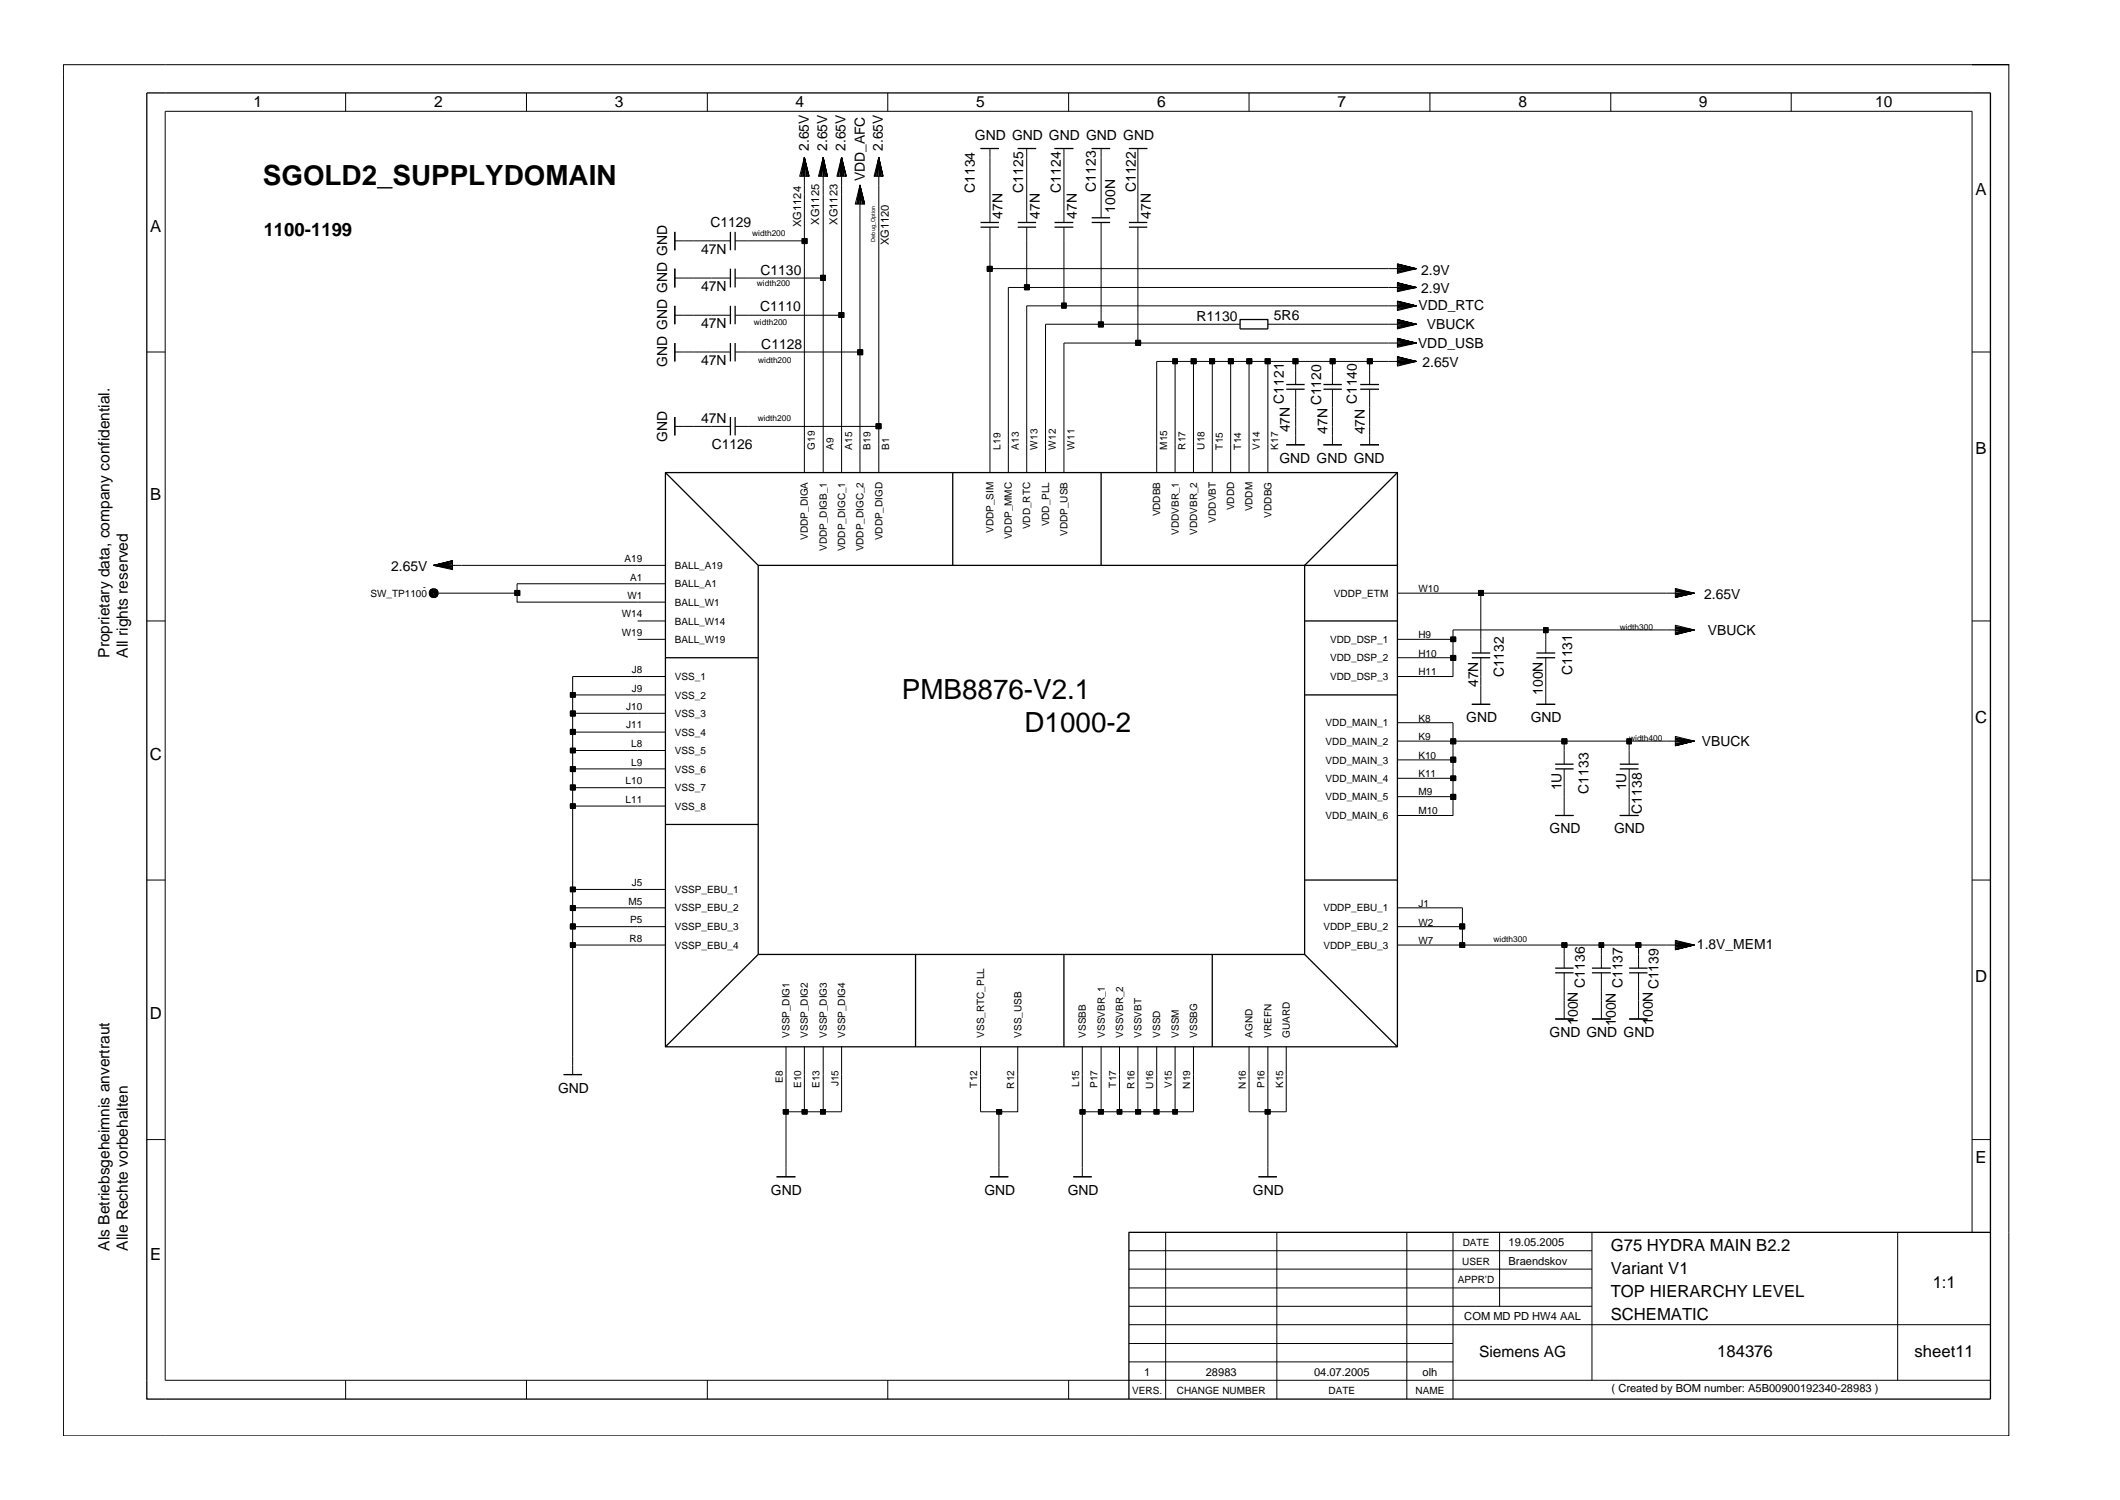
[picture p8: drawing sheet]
<svg xmlns="http://www.w3.org/2000/svg" width="420mm" height="297mm" viewBox="0 0 420 297" stroke-linecap="round" stroke-linejoin="round" font-family="sans-serif">
<g fill="none" stroke="#000" stroke-width=".2">
<path d="M68.4 18.4v3.6M104.3 18.4v3.6M140.1 18.4v3.6M175.8 18.4v3.6M211.6 18.4v3.6M247.3 18.4v3.6M283.2 18.4v3.6M319 18.4v3.6M354.7 18.4v3.6M390.5 12.8h7.3h-7.3M390.5 12.8h-377.9v271.5h385.2v-271.5M394.2 18.4v225.6"/>
<path d="M158.6 34.9l.7-3.7-.5 3.7M158.9 34.9l.4-3.7-.2 3.7M159.5 34.9l-.2-3.7v62.4M159.7 34.9l-.4-3.7 .6 3.7M160 34.9l-.7-3.7 .9 3.7h-1.8l.9-3.7 .9 3.7M162.2 34.9l.8-3.7-.6 3.7M162.6 34.9l.4-3.7-.2 3.7M163.2 34.9l-.2-3.7v62.4M163.4 34.9l-.4-3.7 .5 3.7M163.7 34.9l-.7-3.7 .9 3.7h-1.8l.9-3.7 .9 3.7M165.9 34.9l.8-3.7-.6 3.7M166.3 34.9l.4-3.7-.2 3.7"/>
<path d="M166.8 34.9l-.1-3.7v62.4M167 34.9l-.3-3.7 .5 3.7M167.4 34.9l-.7-3.7 .9 3.7h-1.9l1-3.7 .9 3.7M173.3 34.9l.7-3.7-.6 3.7M173.6 34.9l.4-3.7-.2 3.7M174.2 34.9l-.2-3.7v62.4M174.4 34.9l-.4-3.7 .5 3.7M174.7 34.9l-.7-3.7 .9 3.7h-1.8l.9-3.7 .9 3.7M194.2 29.4h3.6M196 29.4v14.7M201.5 29.4h3.7M203.3 29.4v14.7"/>
<path d="M208.8 29.4h3.7M210.7 29.4v14.7M216.2 29.4h3.6M218 29.4v13.7M223.5 29.4h3.7M225.3 29.4v14.7M133.6 55.1h11M133.6 45.9v3.7M133.6 53.2v3.7M133.6 47.7h11M145.6 55.1h17.4M145.6 47.7h13.7"/>
<path d="M169.6 40.4l.7-3.7-.5 3.7M170 40.4l.3-3.7-.2 3.7M170.5 40.4l-.2-3.7v56.9M170.7 40.4l-.4-3.7 .6 3.7M171.1 40.4l-.8-3.7 .9 3.7h-1.8l.9-3.7 .9 3.7M196 45v48.6M203.3 45v11.9M210.7 45v15.6M218 44.1v20.1M225.3 45v22.9M276.7 56l3.7 .9-3.7 .9v-1.8l3.7 .9-3.7-.7M276.7 56.3l3.7 .6-3.7-.4"/>
<path d="M276.7 56.7l3.7 .2h-80.7v36.7M276.7 57.1l3.7-.2-3.7 .4M276.7 57.4l3.7-.5-3.7 .7M276.7 52.3l3.7 .9-3.7 .9v-1.8l3.7 .9-3.7-.7M276.7 52.7l3.7 .5-3.7-.3M276.7 53l3.7 .2h-84.4M276.7 53.4l3.7-.2-3.7 .4M276.7 53.8l3.7-.6-3.7 .8M276.7 59.6l3.7 1-3.7 .9v-1.9l3.7 1-3.7-.8M276.7 60l3.7 .6-3.7-.4M29.1 69.7h3.6M133.6 69.7h11"/>
<path d="M133.6 60.6v3.6M133.6 67.9v3.7M133.6 62.4h11M145.6 69.7h24.7M145.6 62.4h21.1M232.7 71.6v22M236.3 71.6v22M240.1 71.6v22M243.7 71.6v22M245.6 64.2h-38.6v29.4M247.3 71.6v22M251.1 71.6v22"/>
<path d="M256.6 71.6v4.5M256.6 77.1v11M263.8 71.6v4.5M263.8 77.1v11M271.2 71.6v4.5M271.2 77.1v11M276.7 67l3.7 .9-3.7 .9v-1.8l3.7 .9-3.7-.7M276.7 67.3l3.7 .6-3.7-.4M276.7 67.7l3.7 .2h-69.7v25.7M276.7 68.1l3.7-.2-3.7 .4M276.7 68.4l3.7-.5-3.7 .7M276.7 60.4l3.7 .2h-77.1v33"/>
<path d="M276.7 60.7l3.7-.1-3.7 .3M276.7 61.1l3.7-.5-3.7 .7M276.7 63.3l3.7 .9-3.7 .9v-1.8l3.7 .9-3.7-.7M276.7 63.7l3.7 .5-3.7-.3M276.7 64l3.7 .2h-29.3M276.7 64.4l3.7-.2-3.7 .4M276.7 64.8l3.7-.6-3.7 .8M276.7 70.6l3.7 1-3.7 .9v-1.9l3.7 1-3.7-.8M276.7 71l3.7 .6-3.7-.4M276.7 71.4l3.7 .2h-51.3v22M276.7 71.7l3.7-.1-3.7 .3M276.7 72.1l3.7-.5-3.7 .7"/>
<path d="M390.5 69.7h3.7M133.6 82.6v3.6M133.6 84.4h11M145.6 84.4h28.4M254.7 88.1h3.6M262.1 88.1h3.6M269.4 88.1h3.7M85.9 117.5h16.5v1.7h29.4M89.6 111l-3.7 1 3.7 .8v-1.8l-3.7 1 3.7-.8M89.6 111.4l-3.7 .6 3.7-.5M89.6 111.7l-3.7 .3h45.9M89.6 112.1l-3.7-.1 3.7 .3"/>
<path d="M89.6 112.5l-3.7-.5 3.7 .6M131.8 115.6h-29.4v1.9M276.7 117.5h58.8l-3.7 .1M293.2 117.5v11.8M331.8 118.1l3.7-.6-3.7 .8v-1.8l3.7 1-3.7 .8M331.8 117.8l3.7-.3-3.7 .5M331.8 117l3.7 .5-3.7-.3M331.8 116.7l3.7 .8-3.7-.6M29.1 123h3.6M113.4 137.6h18.4M126.3 123h5.5M126.3 126.6h5.5"/>
<path d="M131.8 134h-18.4v78.8M276.7 130.2h11v3.8h-11M276.7 126.6h11v3.6M291.5 139.5h3.6M293.2 130.2v9.3M304.2 139.5h3.8M306.1 124.7v4.6M306.1 130.2v9.3M331.8 125.5l3.7-.8-3.7 1v-1.9l3.7 .9-3.7 1M331.8 125.2l3.7-.5-3.7 .6M331.8 124.9l3.7-.2h-47.8v1.9M331.8 124.4l3.7 .3-3.7-.1"/>
<path d="M331.8 124.1l3.7 .6-3.7-.5M390.5 123h3.7M113.4 159.6h18.4M113.4 156h18.4M113.4 148.6h18.4M113.4 152.3h18.4M113.4 141.3h18.4M113.4 145h18.4M276.7 146.8h58.8l-3.7 .1M276.7 143.1h11v14.7M276.7 154.1h11M276.7 150.5h11"/>
<path d="M276.7 157.8h11M287.7 157.8v3.7h-11M309.7 146.8v4.5M309.7 152.3v9.2M322.6 146.8v4.5M322.6 152.3v9.2M331.8 147.5l3.7-.7-3.7 .9v-1.9l3.7 1-3.7 .9M331.8 147.2l3.7-.4-3.7 .5M331.8 146.4l3.7 .4-3.7-.2M331.8 146.1l3.7 .7-3.7-.6M29.1 174.3h3.6M113.4 176.1h18.4"/>
<path d="M113.4 179.8h18.4M276.7 179.8h12.9v7.3M308 161.5h3.6M320.7 161.5h3.8M390.5 174.3h3.7M113.4 187.1h18.4M113.4 183.5h18.4M276.7 187.1h58.8l-3.7 .2M276.7 183.5h12.9M309.7 187.1v4.6M309.7 192.6v9.2M317.1 187.1v4.6"/>
<path d="M317.1 192.6v9.2M324.5 187.1v4.6M324.5 192.6v9.2M331.8 187.9l3.7-.8-3.7 1v-1.9l3.7 .9-3.7 1M331.8 187.5l3.7-.4-3.7 .6M331.8 186.8l3.7 .3-3.7-.1M331.8 186.4l3.7 .7-3.7-.5M111.6 212.8h3.7M155.6 207.3v25.7M159.3 207.3v12.9M163 207.3v12.9M166.7 207.3v12.9h-11.1"/>
<path d="M194.2 207.3v12.9h3.6M201.5 207.3v12.9h-3.7M214.3 207.3v25.7M218 207.3v12.9M221.7 207.3v12.9M225.3 207.3v12.9M229.1 207.3v12.9M232.7 207.3v12.9M236.3 207.3v12.9h-22M247.3 207.3v12.9h7.4v-12.9M251.1 207.3v25.7M308 201.8h3.6"/>
<path d="M315.2 201.8h3.8M322.6 201.8h3.6M29.1 225.7h3.6M153.8 233h3.7M196 233h3.7M197.8 220.2v12.8M212.5 233h3.7M249.2 233h3.6M390.5 225.7h3.7M223.5 258.7h91.7M223.5 255h91.7M223.5 251.3h91.7"/>
<path d="M223.5 247.7h91.7M230.8 244v33.1M252.8 244v33.1M278.6 244v33.1M287.7 244v33.1M297 244v14.7M315.2 244v29.3M375.8 244v29.3M390.5 244v-222h-357.8v251.3h361.5M68.4 273.3v3.8M104.3 273.3v3.8M140.1 273.3v3.8"/>
<path d="M175.8 273.3v3.8M211.6 273.3v3.8M223.5 269.7h64.2M223.5 266.1h64.2M223.5 262.3h170.7"/>
<circle cx="85.9" cy="117.5" r=".17"/>
</g>
<g fill="none" stroke="#000" stroke-width=".25">
<path d="M194.2 29.4h3.6M201.5 29.4h3.7M208.8 29.4h3.7M216.2 29.4h3.6M223.5 29.4h3.7M133.6 45.9v3.7M133.6 53.2v3.7M144.6 45.9v3.7M144.6 53.2v3.7M145.6 45.9v3.7M145.6 53.2v3.7M158.9 47.3h.9v.9h-.9z"/>
<path d="M162.5 54.6h.9v.9h-.9zM194.2 44.1h3.6M194.2 45h3.6M195.5 52.8h1v.9h-1zM201.5 44.1h3.7M201.5 45h3.7M202.9 56.4h.9v.9h-.9zM208.8 44.1h3.7M208.8 45h3.7M216.2 44.1h3.6M216.2 43.1h3.6M223.5 44.1h3.7"/>
<path d="M223.5 45h3.7M133.6 60.6v3.6M133.6 67.9v3.7M144.6 60.6v3.6M144.6 67.9v3.7M145.6 60.6v3.6M145.6 67.9v3.7M166.1 61.9h1v1h-1zM169.9 69.3h.9v.9h-.9zM210.3 60.1h.8v.9h-.8zM217.5 63.8h1v.9h-1zM224.9 67.4h.9v1h-.9z"/>
<path d="M232.3 71.1h.8v.9h-.8zM235.9 71.1h.9v.9h-.9zM239.6 71.1h.9v.9h-.9zM243.3 71.1h.9v.9h-.9zM245.6 63.3h5.5v1.8h-5.5zM246.9 71.1h.9v.9h-.9zM250.6 71.1h.9v.9h-.9zM254.7 77.1h3.6M254.7 76.1h3.6M256.1 71.1h.9v.9h-.9zM262.1 77.1h3.6M262.1 76.1h3.6"/>
<path d="M263.4 71.1h1v.9h-1zM269.4 77.1h3.7M269.4 76.1h3.7M270.8 71.1h.9v.9h-.9zM131.8 93.6h144.9v113.7h-144.9zM131.8 93.6l18.3 18.4M133.6 82.6v3.6M144.6 82.6v3.6M145.6 82.6v3.6M173.5 83.9h.9v1h-.9zM188.7 93.6v18.4M218 93.6v18.4"/>
<path d="M254.7 88.1h3.6M262.1 88.1h3.6M269.4 88.1h3.7M276.7 93.6l-18.4 18.4h18.4M85.2 116.9a1.01 1.01 0 0 1 1.5 .3v.5l-.1 .4-.5 .2h-.5l-.3-.2-.3-.4v-.5zM85.5 117.1a.54 .54 0 0 1 .9 .2 .6 .6 0 0 1-.7 .7l-.3-.4zM85.6 117.2a.36 .36 0 0 1 .6 .1v.3l-.2 .2h-.3l-.2-.2zM102 117h.9v.9h-.9zM150.1 112h108.2v77h-108.2M150.1 112v77M292.8 117h.9v.9h-.9zM113 137.2h.9v.8h-.9z"/>
<path d="M131.8 130.2h18.3M258.3 123h18.4M258.3 137.6h18.4M287.3 129.8h.9v1h-.9zM287.3 126.2h.9v.8h-.9zM291.5 130.2h3.6M291.5 129.3h3.6M291.5 139.5h3.6M304.2 130.2h3.8M304.2 129.3h3.8M304.2 139.5h3.8M305.7 124.3h.8v1h-.8z"/>
<path d="M113 159.2h.9v.8h-.9zM113 155.5h.9v.9h-.9zM113 151.8h.9v1h-.9zM113 148.2h.9v.8h-.9zM113 144.5h.9v.9h-.9zM113 140.8h.9v1h-.9zM287.3 157.3h.9v1h-.9zM287.3 153.7h.9v.8h-.9zM287.3 150h.9v.9h-.9zM287.3 146.3h.9v1h-.9zM308 152.3h3.6M308 151.3h3.6"/>
<path d="M309.3 146.3h.9v1h-.9zM320.7 152.3h3.8M320.7 151.3h3.8M322.2 146.3h.8v1h-.8zM113 179.4h.9v.9h-.9zM113 175.7h.9v.9h-.9zM131.8 163.3h18.3M258.3 174.3h18.4M308 161.5h3.6M320.7 161.5h3.8M113 186.7h.9v.9h-.9zM113 183h.9v.9h-.9z"/>
<path d="M150.1 189l-18.3 18.3M181.3 189v18.3M210.7 189v18.3M240.1 189v18.3M258.3 189l18.4 18.3M289.1 186.7h.9v.9h-.9zM289.1 183h.9v.9h-.9zM308 192.6h3.6M308 191.7h3.6M309.3 186.7h.9v.9h-.9zM315.2 192.6h3.8M315.2 191.7h3.8"/>
<path d="M316.7 186.7h.8v.9h-.8zM322.6 192.6h3.6M322.6 191.7h3.6M324 186.7h.9v.9h-.9zM111.6 212.8h3.7M155.1 219.7h1v.9h-1zM158.9 219.7h.9v.9h-.9zM162.5 219.7h.9v.9h-.9zM197.4 219.7h.9v.9h-.9zM213.9 219.7h.9v.9h-.9zM217.5 219.7h1v.9h-1zM221.3 219.7h.8v.9h-.8z"/>
<path d="M224.9 219.7h.9v.9h-.9zM228.5 219.7h1v.9h-1zM232.3 219.7h.8v.9h-.8zM250.6 219.7h.9v.9h-.9zM308 201.8h3.6M315.2 201.8h3.8M322.6 201.8h3.6M153.8 233h3.7M196 233h3.7M212.5 233h3.7M249.2 233h3.6M394.2 244v-225.6h-365.1v258.7h365.1v-33.1h-170.7v33.1"/>
<circle cx="85.8" cy="117.5" r=".69"/>
</g>
<g fill="#000">
<path d="M158.9 47.3h.9v.9h-.9z" fill-rule="evenodd"/>
<path d="M162.5 54.6h.9v.9h-.9z" fill-rule="evenodd"/>
<path d="M195.5 52.8h1v.9h-1z" fill-rule="evenodd"/>
<path d="M202.9 56.4h.9v.9h-.9z" fill-rule="evenodd"/>
<path d="M166.1 61.9h1v1h-1z" fill-rule="evenodd"/>
<path d="M169.9 69.3h.9v.9h-.9z" fill-rule="evenodd"/>
<path d="M210.3 60.1h.8v.9h-.8z" fill-rule="evenodd"/>
<path d="M217.5 63.8h1v.9h-1z" fill-rule="evenodd"/>
<path d="M224.9 67.4h.9v1h-.9z" fill-rule="evenodd"/>
<path d="M232.3 71.1h.8v.9h-.8z" fill-rule="evenodd"/>
<path d="M235.9 71.1h.9v.9h-.9z" fill-rule="evenodd"/>
<path d="M239.6 71.1h.9v.9h-.9z" fill-rule="evenodd"/>
<path d="M243.3 71.1h.9v.9h-.9z" fill-rule="evenodd"/>
<path d="M246.9 71.1h.9v.9h-.9z" fill-rule="evenodd"/>
<path d="M250.6 71.1h.9v.9h-.9z" fill-rule="evenodd"/>
<path d="M256.1 71.1h.9v.9h-.9z" fill-rule="evenodd"/>
<path d="M263.4 71.1h1v.9h-1z" fill-rule="evenodd"/>
<path d="M270.8 71.1h.9v.9h-.9z" fill-rule="evenodd"/>
<path d="M173.5 83.9h.9v1h-.9z" fill-rule="evenodd"/>
<path d="M102 117h.9v.9h-.9z" fill-rule="evenodd"/>
<path d="M292.8 117h.9v.9h-.9z" fill-rule="evenodd"/>
<path d="M113 137.2h.9v.8h-.9z" fill-rule="evenodd"/>
<path d="M287.3 129.8h.9v1h-.9z" fill-rule="evenodd"/>
<path d="M287.3 126.2h.9v.8h-.9z" fill-rule="evenodd"/>
<path d="M305.7 124.3h.8v1h-.8z" fill-rule="evenodd"/>
<path d="M113 155.5h.9v.9h-.9z" fill-rule="evenodd"/>
<path d="M113 151.8h.9v1h-.9z" fill-rule="evenodd"/>
<path d="M113 148.2h.9v.8h-.9z" fill-rule="evenodd"/>
<path d="M113 144.5h.9v.9h-.9z" fill-rule="evenodd"/>
<path d="M113 140.8h.9v1h-.9z" fill-rule="evenodd"/>
<path d="M287.3 157.3h.9v1h-.9z" fill-rule="evenodd"/>
<path d="M287.3 153.7h.9v.8h-.9z" fill-rule="evenodd"/>
<path d="M287.3 150h.9v.9h-.9z" fill-rule="evenodd"/>
<path d="M287.3 146.3h.9v1h-.9z" fill-rule="evenodd"/>
<path d="M309.3 146.3h.9v1h-.9z" fill-rule="evenodd"/>
<path d="M322.2 146.3h.8v1h-.8z" fill-rule="evenodd"/>
<path d="M113 175.7h.9v.9h-.9z" fill-rule="evenodd"/>
<path d="M113 159.2h.9v.8h-.9z" fill-rule="evenodd"/>
<path d="M113 186.7h.9v.9h-.9z" fill-rule="evenodd"/>
<path d="M113 183h.9v.9h-.9z" fill-rule="evenodd"/>
<path d="M113 179.4h.9v.9h-.9z" fill-rule="evenodd"/>
<path d="M289.1 186.7h.9v.9h-.9z" fill-rule="evenodd"/>
<path d="M289.1 183h.9v.9h-.9z" fill-rule="evenodd"/>
<path d="M309.3 186.7h.9v.9h-.9z" fill-rule="evenodd"/>
<path d="M316.7 186.7h.8v.9h-.8z" fill-rule="evenodd"/>
<path d="M324 186.7h.9v.9h-.9z" fill-rule="evenodd"/>
<path d="M155.1 219.7h1v.9h-1z" fill-rule="evenodd"/>
<path d="M158.9 219.7h.9v.9h-.9z" fill-rule="evenodd"/>
<path d="M162.5 219.7h.9v.9h-.9z" fill-rule="evenodd"/>
<path d="M197.4 219.7h.9v.9h-.9z" fill-rule="evenodd"/>
<path d="M213.9 219.7h.9v.9h-.9z" fill-rule="evenodd"/>
<path d="M217.5 219.7h1v.9h-1z" fill-rule="evenodd"/>
<path d="M221.3 219.7h.8v.9h-.8z" fill-rule="evenodd"/>
<path d="M224.9 219.7h.9v.9h-.9z" fill-rule="evenodd"/>
<path d="M228.5 219.7h1v.9h-1z" fill-rule="evenodd"/>
<path d="M232.3 219.7h.8v.9h-.8z" fill-rule="evenodd"/>
<path d="M250.6 219.7h.9v.9h-.9z" fill-rule="evenodd"/>
</g>
<g font-size="5.5">
<text x="52.1" y="36.6">SGOLD2_SUPPLYDOMAIN</text>
<text x="178.6" y="138.4">PMB8876-V2.1</text>
<text x="202.9" y="145">D1000-2</text>
</g>
<text font-size="3.7" x="52.2" y="46.8">1100-1199</text>
<g font-size="3.3">
<text x="391.2" y="38.6">A</text>
<text x="29.7" y="45.9">A</text>
<text x="391.2" y="89.9">B</text>
<text x="29.7" y="99.1">B</text>
<text x="391.1" y="143.1">C</text>
<text x="29.7" y="150.5">C</text>
<text x="391.1" y="194.5">D</text>
<text x="29.7" y="201.8">D</text>
<text x="391.2" y="230.2">E</text>
<text x="29.7" y="249.5">E</text>
<text x="319" y="247.7">G75 HYDRA MAIN B2.2</text>
<text x="319" y="256.8">TOP HIERARCHY LEVEL</text>
<text x="319" y="252.3">Variant V1</text>
<text x="382.7" y="255">1:1</text>
<text x="319" y="261.5">SCHEMATIC</text>
<text x="340" y="268.8">184376</text>
<text x="379.1" y="268.8">sheet11</text>
</g>
<g font-size="3.1">
<text x="50.2" y="21.1">1</text>
<text x="86" y="21.1">2</text>
<text x="121.8" y="21.1">3</text>
<text x="157.5" y="21.1">4</text>
<text x="193.3" y="21.1">5</text>
<text x="229.1" y="21.1">6</text>
<text x="264.9" y="21.1">7</text>
<text x="300.7" y="21.1">8</text>
<text x="336.4" y="21.1">9</text>
<text x="371.4" y="21.1">10</text>
<text x="21.7" y="130.2" transform="rotate(-90 21.7 130.2)">Proprietary data, company confidential.</text>
<text x="25.3" y="130.2" transform="rotate(-90 25.3 130.2)">All rights reserved</text>
<text x="21.7" y="247.7" transform="rotate(-90 21.7 247.7)">Als Betriebsgeheimnis anvertraut</text>
<text x="25.3" y="247.7" transform="rotate(-90 25.3 247.7)">Alle Rechte vorbehalten</text>
<text x="292.9" y="268.8">Siemens AG</text>
</g>
<g font-size="2.8">
<text x="160.2" y="29.9" transform="rotate(-90 160.2 29.9)">2.65V</text>
<text x="163.8" y="29.9" transform="rotate(-90 163.8 29.9)">2.65V</text>
<text x="167.5" y="29.9" transform="rotate(-90 167.5 29.9)">2.65V</text>
<text x="174.8" y="29.9" transform="rotate(-90 174.8 29.9)">2.65V</text>
<text x="193.1" y="27.8">GND GND GND GND GND</text>
<text x="171.3" y="35.9" transform="rotate(-90 171.3 35.9)">VDD_AFC</text>
<text x="193.1" y="38.2" transform="rotate(-90 193.1 38.2)">C1134</text>
<text x="202.6" y="38.1" transform="rotate(-90 202.6 38.1)">C1125</text>
<text x="210.1" y="38.1" transform="rotate(-90 210.1 38.1)">C1124</text>
<text x="217" y="37.9" transform="rotate(-90 217 37.9)">C1123</text>
<text x="224.9" y="38" transform="rotate(-90 224.9 38)">C1122</text>
<text x="140.7" y="45">C1129</text>
<text x="198.5" y="43.3" transform="rotate(-90 198.5 43.3)">47N</text>
<text x="205.9" y="43.3" transform="rotate(-90 205.9 43.3)">47N</text>
<text x="213.3" y="43.3" transform="rotate(-90 213.3 43.3)">47N</text>
<text x="220.8" y="42.1" transform="rotate(-90 220.8 42.1)">100N</text>
<text x="227.9" y="43.3" transform="rotate(-90 227.9 43.3)">47N</text>
<text x="138.8" y="50.3">47N</text>
<text x="138.8" y="57.6">47N</text>
<text x="150.6" y="54.4">C1130</text>
<text x="281.4" y="54.4">2.9V</text>
<text x="281.4" y="58">2.9V</text>
<text x="138.8" y="64.9">47N</text>
<text x="150.5" y="61.5">C1110</text>
<text x="236.9" y="63.5">R1130</text>
<text x="252.3" y="63.3">5R6</text>
<text x="280.9" y="61.3">VDD_RTC</text>
<text x="282.6" y="65.1">VBUCK</text>
<text x="150.8" y="69.1">C1128</text>
<text x="280.8" y="68.9">VDD_USB</text>
<text x="132.1" y="72.7" transform="rotate(-90 132.1 72.7)">GND GND GND GND</text>
<text x="138.8" y="72.3">47N</text>
<text x="281.7" y="72.8">2.65V</text>
<text x="138.8" y="83.8">47N</text>
<text x="254.2" y="79.9" transform="rotate(-90 254.2 79.9)">C1121</text>
<text x="261.6" y="80.3" transform="rotate(-90 261.6 80.3)">C1120</text>
<text x="268.7" y="80" transform="rotate(-90 268.7 80)">C1140</text>
<text x="132.1" y="87.6" transform="rotate(-90 132.1 87.6)">GND</text>
<text x="140.9" y="89">C1126</text>
<text x="255.4" y="85.6" transform="rotate(-90 255.4 85.6)">47N</text>
<text x="262.9" y="85.9" transform="rotate(-90 262.9 85.9)">47N</text>
<text x="270.2" y="86" transform="rotate(-90 270.2 86)">47N</text>
<text x="253.3" y="91.6">GND GND GND</text>
<text x="77.5" y="113.1">2.65V</text>
<text x="337.5" y="118.6">2.65V</text>
<text x="338.2" y="125.8">VBUCK</text>
<text x="292.7" y="136.1" transform="rotate(-90 292.7 136.1)">47N</text>
<text x="297.8" y="134.1" transform="rotate(-90 297.8 134.1)">C1132</text>
<text x="305.5" y="137.6" transform="rotate(-90 305.5 137.6)">100N</text>
<text x="311.3" y="133.7" transform="rotate(-90 311.3 133.7)">C1131</text>
<text x="290.3" y="143">GND</text>
<text x="303.1" y="143">GND</text>
<text x="337" y="147.7">VBUCK</text>
<text x="309.2" y="156.5" transform="rotate(-90 309.2 156.5)">1U</text>
<text x="314.5" y="157.1" transform="rotate(-90 314.5 157.1)">C1133</text>
<text x="322" y="156.5" transform="rotate(-90 322 156.5)">1U</text>
<text x="325.1" y="161.1" transform="rotate(-90 325.1 161.1)">C1138</text>
<text x="306.9" y="165">GND</text>
<text x="319.6" y="165">GND</text>
<text x="336" y="188">1.8V_MEM1</text>
<text x="313.8" y="195.6" transform="rotate(-90 313.8 195.6)">C1136</text>
<text x="321.3" y="195.7" transform="rotate(-90 321.3 195.7)">C1137</text>
<text x="328.4" y="195.9" transform="rotate(-90 328.4 195.9)">C1139</text>
<text x="312.4" y="202.9" transform="rotate(-90 312.4 202.9)">100N</text>
<text x="320" y="203.1" transform="rotate(-90 320 203.1)">100N</text>
<text x="327.3" y="202.9" transform="rotate(-90 327.3 202.9)">100N</text>
<text x="306.9" y="205.4">GND GND GND</text>
<text x="110.5" y="216.4">GND</text>
<text x="152.7" y="236.6">GND</text>
<text x="194.9" y="236.6">GND</text>
<text x="211.4" y="236.6">GND</text>
<text x="248.1" y="236.6">GND</text>
</g>
<g font-size="2.2">
<text x="158.7" y="45" transform="rotate(-90 158.7 45)">XG1124</text>
<text x="162.2" y="44.5" transform="rotate(-90 162.2 44.5)">XG1125</text>
<text x="165.9" y="44.5" transform="rotate(-90 165.9 44.5)">XG1123</text>
<text x="176" y="48.6" transform="rotate(-90 176 48.6)">XG1120</text>
<text x="298.7" y="250.5">Braendskov</text>
<text x="298.7" y="246.7">19.05.2005</text>
<text x="290" y="261.5">COM MD PD HW4 AAL</text>
<text x="226.6" y="272.5">1</text>
<text x="238.8" y="272.5">28983</text>
<text x="260.2" y="272.5">04.07.2005</text>
<text x="281.7" y="272.5">olh</text>
<text x="319.1" y="275.7">( Created by BOM number: A5B00900192340-28983 )</text>
</g>
<g font-size="2">
<text x="161.4" y="89" transform="rotate(-90 161.4 89)">G19</text>
<text x="165.1" y="89" transform="rotate(-90 165.1 89)">A9</text>
<text x="168.7" y="89" transform="rotate(-90 168.7 89)">A15</text>
<text x="172.4" y="89" transform="rotate(-90 172.4 89)">B19</text>
<text x="176.1" y="89" transform="rotate(-90 176.1 89)">B1</text>
<text x="198.1" y="89" transform="rotate(-90 198.1 89)">L19</text>
<text x="201.7" y="89" transform="rotate(-90 201.7 89)">A13</text>
<text x="205.5" y="89" transform="rotate(-90 205.5 89)">W13</text>
<text x="209.1" y="89" transform="rotate(-90 209.1 89)">W12</text>
<text x="212.7" y="89" transform="rotate(-90 212.7 89)">W11</text>
<text x="231.1" y="89" transform="rotate(-90 231.1 89)">M15</text>
<text x="234.8" y="89" transform="rotate(-90 234.8 89)">R17</text>
<text x="238.5" y="89" transform="rotate(-90 238.5 89)">U18</text>
<text x="242.1" y="89" transform="rotate(-90 242.1 89)">T15</text>
<text x="245.8" y="89" transform="rotate(-90 245.8 89)">T14</text>
<text x="249.5" y="89" transform="rotate(-90 249.5 89)">V14</text>
<text x="253.1" y="89" transform="rotate(-90 253.1 89)">K17</text>
<text x="244.4" y="101.1" transform="rotate(-90 244.4 101.1)">VDDD</text>
<text x="248.1" y="101.3" transform="rotate(-90 248.1 101.3)">VDDM</text>
<text x="160" y="106.9" transform="rotate(-90 160 106.9)">VDDP_DIGA</text>
<text x="174.7" y="107" transform="rotate(-90 174.7 107)">VDDP_DIGD</text>
<text x="196.7" y="105.6" transform="rotate(-90 196.7 105.6)">VDDP_SIM</text>
<text x="200.4" y="106.8" transform="rotate(-90 200.4 106.8)">VDDP_MMC</text>
<text x="204" y="104.8" transform="rotate(-90 204 104.8)">VDD_RTC</text>
<text x="207.8" y="104.3" transform="rotate(-90 207.8 104.3)">VDD_PLL</text>
<text x="211.4" y="106.1" transform="rotate(-90 211.4 106.1)">VDDP_USB</text>
<text x="229.8" y="102.3" transform="rotate(-90 229.8 102.3)">VDDBB</text>
<text x="233.4" y="105.9" transform="rotate(-90 233.4 105.9)">VDDVBR_1</text>
<text x="237" y="105.9" transform="rotate(-90 237 105.9)">VDDVBR_2</text>
<text x="240.8" y="103.5" transform="rotate(-90 240.8 103.5)">VDDVBT</text>
<text x="251.8" y="102.5" transform="rotate(-90 251.8 102.5)">VDDBG</text>
<text x="123.7" y="111.2">A19</text>
<text x="133.6" y="112.7">BALL_A19</text>
<text x="163.7" y="109.1" transform="rotate(-90 163.7 109.1)">VDDP_DIGB_1</text>
<text x="167.4" y="109.2" transform="rotate(-90 167.4 109.2)">VDDP_DIGC_1</text>
<text x="171" y="109.2" transform="rotate(-90 171 109.2)">VDDP_DIGC_2</text>
<text x="73.3" y="118.3">SW_TP1100</text>
<text x="124.2" y="118.6">W1</text>
<text x="124.8" y="115">A1</text>
<text x="133.6" y="116.3">BALL_A1</text>
<text x="133.6" y="120">BALL_W1</text>
<text x="264.2" y="118.2">VDDP_ETM</text>
<text x="280.9" y="117.3">W10</text>
<text x="123.1" y="122.2">W14</text>
<text x="123.1" y="126">W19</text>
<text x="133.6" y="123.7">BALL_W14</text>
<text x="133.6" y="127.3">BALL_W19</text>
<text x="263.4" y="127.3">VDD_DSP_1</text>
<text x="263.4" y="131">VDD_DSP_2</text>
<text x="280.9" y="126.4">H9</text>
<text x="280.9" y="130">H10</text>
<text x="125.1" y="133.3">J8</text>
<text x="125.1" y="137">J9</text>
<text x="133.6" y="134.7">VSS_1</text>
<text x="263.4" y="134.7">VDD_DSP_3</text>
<text x="280.9" y="133.8">H11</text>
<text x="124" y="140.6">J10</text>
<text x="133.6" y="138.3">VSS_2</text>
<text x="133.6" y="142">VSS_3</text>
<text x="262.5" y="143.8">VDD_MAIN_1</text>
<text x="280.9" y="142.9">K8</text>
<text x="124" y="144.3">J11</text>
<text x="125" y="148">L8</text>
<text x="133.6" y="145.7">VSS_4</text>
<text x="133.6" y="149.3">VSS_5</text>
<text x="262.5" y="147.5">VDD_MAIN_2</text>
<text x="280.9" y="146.5">K9</text>
<text x="123.9" y="155.3">L10</text>
<text x="125" y="151.6">L9</text>
<text x="133.6" y="153">VSS_6</text>
<text x="262.5" y="151.2">VDD_MAIN_3</text>
<text x="262.5" y="154.8">VDD_MAIN_4</text>
<text x="280.9" y="150.3">K10</text>
<text x="280.9" y="153.9">K11</text>
<text x="123.9" y="159">L11</text>
<text x="133.6" y="156.7">VSS_7</text>
<text x="133.6" y="160.3">VSS_8</text>
<text x="262.5" y="158.5">VDD_MAIN_5</text>
<text x="280.9" y="157.3">M9</text>
<text x="280.9" y="161.3">M10</text>
<text x="262.5" y="162.2">VDD_MAIN_6</text>
<text x="124.4" y="179.1">M5</text>
<text x="125.1" y="175.5">J5</text>
<text x="133.6" y="176.9">VSSP_EBU_1</text>
<text x="280.9" y="179.7">J1</text>
<text x="124.8" y="182.8">P5</text>
<text x="133.6" y="180.5">VSSP_EBU_2</text>
<text x="133.6" y="184.2">VSSP_EBU_3</text>
<text x="262.1" y="180.5">VDDP_EBU_1</text>
<text x="262.1" y="184.2">VDDP_EBU_2</text>
<text x="280.9" y="183.3">W2</text>
<text x="124.7" y="186.5">R8</text>
<text x="133.6" y="187.9">VSSP_EBU_4</text>
<text x="262.1" y="187.9">VDDP_EBU_3</text>
<text x="280.9" y="186.9">W7</text>
<text x="156.4" y="205.5" transform="rotate(-90 156.4 205.5)">VSSP_DIG1</text>
<text x="160" y="205.5" transform="rotate(-90 160 205.5)">VSSP_DIG2</text>
<text x="163.7" y="205.5" transform="rotate(-90 163.7 205.5)">VSSP_DIG3</text>
<text x="167.4" y="205.5" transform="rotate(-90 167.4 205.5)">VSSP_DIG4</text>
<text x="194.9" y="205.5" transform="rotate(-90 194.9 205.5)">VSS_RTC_PLL</text>
<text x="202.2" y="205.5" transform="rotate(-90 202.2 205.5)">VSS_USB</text>
<text x="215" y="205.5" transform="rotate(-90 215 205.5)">VSSBB</text>
<text x="218.8" y="205.5" transform="rotate(-90 218.8 205.5)">VSSVBR_1</text>
<text x="222.4" y="205.5" transform="rotate(-90 222.4 205.5)">VSSVBR_2</text>
<text x="226" y="205.5" transform="rotate(-90 226 205.5)">VSSVBT</text>
<text x="229.8" y="205.5" transform="rotate(-90 229.8 205.5)">VSSD</text>
<text x="233.4" y="205.5" transform="rotate(-90 233.4 205.5)">VSSM</text>
<text x="237" y="205.5" transform="rotate(-90 237 205.5)">VSSBG</text>
<text x="248.1" y="205.5" transform="rotate(-90 248.1 205.5)">AGND</text>
<text x="251.8" y="205.5" transform="rotate(-90 251.8 205.5)">VREFN</text>
<text x="255.4" y="205.5" transform="rotate(-90 255.4 205.5)">GUARD</text>
<text x="155" y="214.4" transform="rotate(-90 155 214.4)">E8</text>
<text x="158.6" y="215.5" transform="rotate(-90 158.6 215.5)">E10</text>
<text x="162.3" y="215.5" transform="rotate(-90 162.3 215.5)">E13</text>
<text x="166" y="215.1" transform="rotate(-90 166 215.1)">J15</text>
<text x="193.5" y="215.4" transform="rotate(-90 193.5 215.4)">T12</text>
<text x="200.8" y="215.6" transform="rotate(-90 200.8 215.6)">R12</text>
<text x="213.7" y="215.3" transform="rotate(-90 213.7 215.3)">L15</text>
<text x="217.3" y="215.5" transform="rotate(-90 217.3 215.5)">P17</text>
<text x="221" y="215.4" transform="rotate(-90 221 215.4)">T17</text>
<text x="224.7" y="215.6" transform="rotate(-90 224.7 215.6)">R16</text>
<text x="228.3" y="215.6" transform="rotate(-90 228.3 215.6)">U16</text>
<text x="232.1" y="215.5" transform="rotate(-90 232.1 215.5)">V15</text>
<text x="235.7" y="215.6" transform="rotate(-90 235.7 215.6)">N19</text>
<text x="246.7" y="215.6" transform="rotate(-90 246.7 215.6)">N16</text>
<text x="250.4" y="215.5" transform="rotate(-90 250.4 215.5)">P16</text>
<text x="254.1" y="215.5" transform="rotate(-90 254.1 215.5)">K15</text>
<text x="289.5" y="250.5">USER</text>
<text x="289.7" y="246.7">DATE</text>
<text x="288.7" y="254.1">APPR’D</text>
<text x="224.2" y="276.1">VERS.</text>
<text x="233" y="276.1">CHANGE NUMBER</text>
<text x="263.1" y="276.1">DATE</text>
<text x="280.3" y="276.1">NAME</text>
</g>
<g font-size="1.7">
<text x="149" y="46.8">width200</text>
<text x="149.9" y="56.7">width200</text>
<text x="149.3" y="64.3">width200</text>
<text x="150.1" y="71.9">width200</text>
<text x="150.1" y="83.3">width200</text>
<text x="83.8" y="116.8">-</text>
<text x="320.7" y="124.7">width300</text>
<text x="322.6" y="146.8">width400</text>
<text x="295.8" y="186.5">width300</text>
</g>
<text font-size="1.1" x="173.3" y="47.9" transform="rotate(-90 173.3 47.9)">Debug_Option</text>
</svg>
